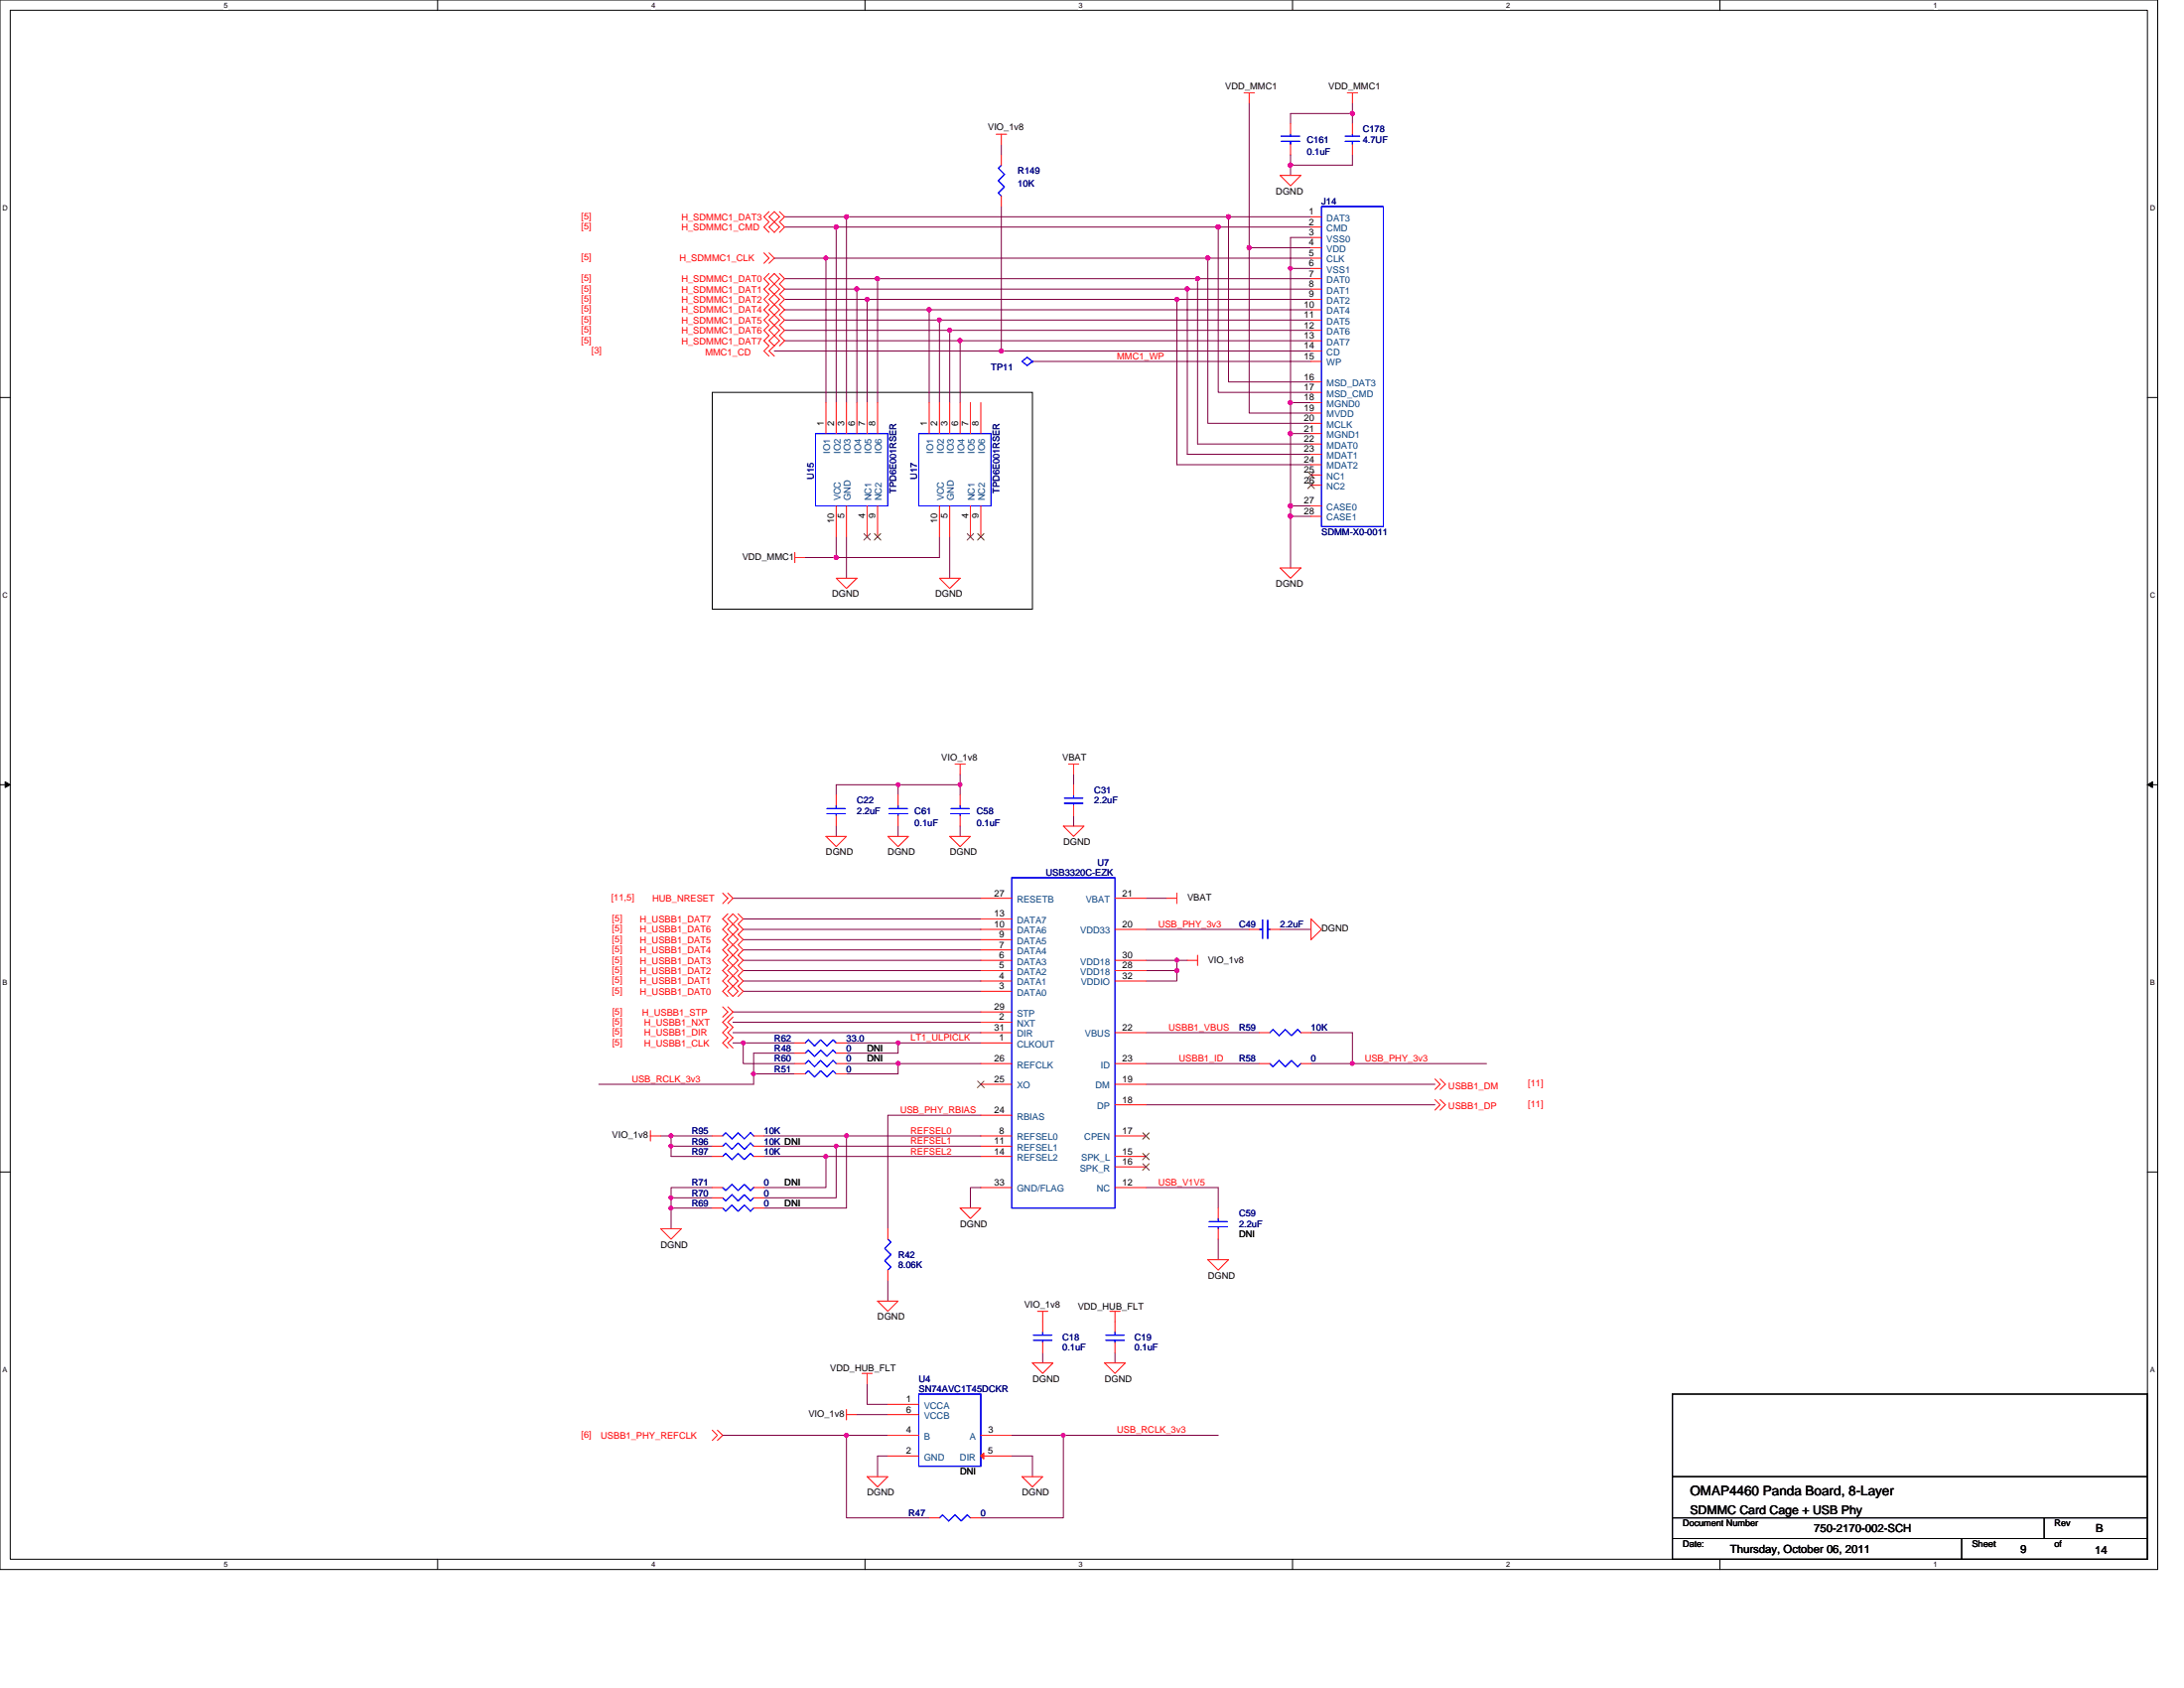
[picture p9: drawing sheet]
<svg xmlns="http://www.w3.org/2000/svg" width="279mm" height="216mm" viewBox="0 0 279 216" stroke-linecap="round" stroke-linejoin="round" font-family="sans-serif">
<path d="M0 0h276v200.7h-276zM1.3 1.3h273.4v198.1h-273.4z" fill="none" stroke="#000" stroke-width=".13"/>
<g fill="#fff">
<path d="M28.6 .1h.5v1.1h-.5z"/>
<path d="M28.6 199.6h.5v1h-.5z"/>
</g>
<path d="M56 0v1.3M56 199.4v1.3" fill="none" stroke="#000" stroke-width=".13"/>
<g fill="#fff">
<path d="M83.3 .1h.5v1.1h-.5z"/>
<path d="M83.3 199.6h.5v1h-.5z"/>
</g>
<path d="M110.7 0v1.3M110.7 199.4v1.3" fill="none" stroke="#000" stroke-width=".13"/>
<g fill="#fff">
<path d="M138 .1h.5v1.1h-.5z"/>
<path d="M138 199.6h.5v1h-.5z"/>
</g>
<path d="M165.4 0v1.3M165.4 199.4v1.3" fill="none" stroke="#000" stroke-width=".13"/>
<g fill="#fff">
<path d="M192.7 .1h.5v1.1h-.5z"/>
<path d="M192.7 199.6h.5v1h-.5z"/>
</g>
<path d="M220 0v1.3M220 199.4v1.3" fill="none" stroke="#000" stroke-width=".13"/>
<g fill="#fff">
<path d="M247.4 .1h.5v1.1h-.5z"/>
<path d="M247.4 199.6h.5v1h-.5z"/>
<path d="M.3 26.1h.7v1h-.7z"/>
<path d="M275.1 26.1h.6v1h-.6z"/>
<path d="M.3 75.6h.7v1.1h-.7z"/>
<path d="M275.1 75.6h.6v1.1h-.6z"/>
</g>
<path d="M0 50.8h1.3M274.7 50.8h1.3" fill="none" stroke="#000" stroke-width=".13"/>
<g fill="#fff">
<path d="M.3 125.1h.7v1.1h-.7z"/>
<path d="M275.1 125.1h.6v1.1h-.6z"/>
</g>
<path d="M0 100.4h1.3M274.7 100.4h1.3" fill="none" stroke="#000" stroke-width=".13"/>
<path d="M.7 100l.6 .4-.6 .3zM274.7 100.4l.7-.4v.7z" fill="#000" stroke="#000" stroke-width=".13"/>
<g fill="#fff">
<path d="M.3 174.7h.7v1h-.7z"/>
<path d="M275.1 174.7h.6v1h-.6z"/>
</g>
<path d="M91.1 50.2h41v27.7h-41zM0 149.9h1.3M274.7 149.9h1.3M214 178.3h60.7v21.1h-60.7zM214 188.9h60.7M214 194.1h60.7M214 196.8h60.7M251 196.8v2.6M261.5 194.1v2.7" fill="none" stroke="#000" stroke-width=".13"/>
<g fill="none" stroke="#800040" stroke-width=".13">
<path d="M128.1 18.5v1.3M159.8 13.2v18.5M165.1 19.8v1.3M173 19.8v1.3h-7.9M173 14.5v1.3M173 13.2v1.3M173 14.5h-7.9v1.3M99.1 33h6.6M100.4 35.6h11.9v15.9M100.4 29h6.6M100.4 37h9.2M100.4 38.3h10.5"/>
<path d="M100.4 27.7h7.9v23.8M100.4 39.6h18.5v11.9M105.7 33v18.5M105.7 33h48.8M107 29v22.5M107 29h48.9M108.3 27.7h48.9M109.6 37v14.5M109.6 37h42.3M110.9 38.3v13.2M110.9 38.3h39.7M112.3 35.6h40.9"/>
<path d="M118.9 39.6h48.8M128.1 26.4v18.5M150.6 38.3v21.1h17.1M150.6 38.3h17.1M151.9 37v21.1h15.8M151.9 37h15.8M153.2 35.6v21.2h14.5M153.2 35.6h14.5M154.5 33v21.1h13.2M154.5 33h13.2M155.9 29v21.2h11.8M155.9 29h11.8"/>
<path d="M157.2 27.7v21.2h10.5M157.2 27.7h10.5M159.8 31.7v21.1h7.9M159.8 31.7h7.9M165.1 21.1v1.3M165.1 34.3v17.2M165.1 34.3h2.6M167.7 30.4h-2.6v3.9M99.1 44.9h29M100.4 40.9h19.8v10.6M100.4 42.2h21.1v9.3M100.4 43.6h22.4v7.9"/>
<path d="M120.2 40.9h47.5M121.5 42.2h46.2M122.8 43.6h44.9M128.1 44.9h39.6M132.1 46.2h35.6M165.1 55.5v9.2M165.1 51.5v4M165.1 51.5h2.6M165.1 55.5h2.6M103 71.3h4M107 68.7v2.6M108.3 68.7v5.3"/>
<path d="M120.2 68.7v2.6h-13.2M121.5 68.7v5.3M165.1 64.7v1.3M165.1 66v6.6M165.1 64.7h2.6M165.1 66h2.6M122.8 99.1v1.3M137.4 99.1v1.3M93.8 114.9h31.7M95.1 118.9h30.4M95.1 117.5h30.4M107 105.7v1.3"/>
<path d="M114.9 100.4h7.9M114.9 100.4h-7.9v1.3M114.9 105.7v1.3M114.9 100.4v1.3M122.8 105.7v1.3M122.8 100.4v1.3M137.4 104.3v1.4M146.6 114.9h2.6M146.6 118.9h13.2M163.8 118.9h3.9M93.8 133.4h1.3v2.6h6.6M93.8 132.1h31.7"/>
<path d="M93.8 130.7h31.7M93.8 129.4h31.7M95.1 126.8h30.4M95.1 125.5h30.4M95.1 124.1h30.4M95.1 122.8h30.4M95.1 121.5h30.4M95.1 120.2h30.4M95.1 133.4h6.6M96.4 137.4v1.3h-19.8M96.4 137.4h5.3M101.7 134.7h-5.3v2.7"/>
<path d="M108.3 133.4h6.6M108.3 136h6.6M114.9 133.4v1.3h-6.6M114.9 136h10.6M114.9 136v1.4h-6.6M114.9 133.4h10.6M146.6 122.8h4M146.6 124.1h4M146.6 136h14.5M146.6 132.1h14.5M146.6 138.7h37M150.6 124.1v1.4h-4"/>
<path d="M150.6 122.8h1.3M150.6 122.8v1.3M167.7 132.1h5.3v3.9M167.7 136h5.3M173 136h17.2M84.5 145.3h1.4M85.9 146.6h5.2M85.9 145.3h5.2M85.9 153.2h5.2M85.9 154.5h5.2M85.9 145.3v1.3M85.9 146.6v1.3h5.2"/>
<path d="M85.9 153.2v1.3M85.9 154.5v2.7M91.1 151.9h-5.2v1.3M97.7 147.9h8M97.7 145.3h10.6M97.7 146.6h9.3M105.7 147.9v4h-8M105.7 147.9h19.8M107 146.6v6.6h-9.3M107 146.6h18.5M108.3 145.3v9.2h-10.6M108.3 145.3h17.2"/>
<path d="M125.5 142.6h-11.9v14.6M125.5 151.9h-1.4v2.6M146.6 151.9h9.3v2.6M146.6 141.3h37M155.9 158.5v2.6M110.9 177v2.6h2.7M113.6 163.8v2.6M133.4 173v1.3M142.6 173v1.3M92.5 183.6h15.8M108.3 183.6h5.3M108.3 183.6v10.5h10.6"/>
<path d="M109.6 180.9h4M113.6 186.2h-1.3v2.7M129.4 183.6h6.6v10.5h-10.5M129.4 186.2h2.7v2.7M136 183.6h19.9"/>
</g>
<g fill="#f0f" stroke="#f0f" stroke-width=".13">
<path d="M164.9 20.9h.2h.2v.2v.2l-.2 .1-.2-.1-.1-.2z" fill-rule="evenodd"/>
<path d="M164.9 20.9h.2h.2v.2v.2l-.2 .1-.2-.1-.1-.2z" fill-rule="evenodd"/>
<path d="M164.9 20.9h.2h.2v.2v.2l-.2 .1-.2-.1-.1-.2z" fill-rule="evenodd"/>
<path d="M164.9 34.1h.2h.2v.2v.2l-.2 .1-.2-.1-.1-.2z" fill-rule="evenodd"/>
<path d="M106.8 28.9l.2-.1 .1 .1 .1 .1-.1 .2-.1 .1-.2-.1-.1-.2z" fill-rule="evenodd"/>
<path d="M106.8 28.9l.2-.1 .1 .1 .1 .1-.1 .2-.1 .1-.2-.1-.1-.2z" fill-rule="evenodd"/>
<path d="M106.8 28.9l.2-.1 .1 .1 .1 .1-.1 .2-.1 .1-.2-.1-.1-.2z" fill-rule="evenodd"/>
<path d="M153 35.5l.2-.1 .2 .1v.1v.2l-.2 .1-.2-.1v-.2z" fill-rule="evenodd"/>
<path d="M153 35.5l.2-.1 .2 .1v.1v.2l-.2 .1-.2-.1v-.2z" fill-rule="evenodd"/>
<path d="M157 27.5h.2h.1l.1 .2-.1 .2-.1 .1-.2-.1-.1-.2z" fill-rule="evenodd"/>
<path d="M157 27.5h.2h.1l.1 .2-.1 .2-.1 .1-.2-.1-.1-.2z" fill-rule="evenodd"/>
<path d="M108.1 27.5h.2h.2v.2v.2l-.2 .1-.2-.1-.1-.2z" fill-rule="evenodd"/>
<path d="M108.1 27.5h.2h.2v.2v.2l-.2 .1-.2-.1-.1-.2z" fill-rule="evenodd"/>
<path d="M157 27.5h.2h.1l.1 .2-.1 .2-.1 .1-.2-.1-.1-.2z" fill-rule="evenodd"/>
<path d="M159.6 31.5l.2-.1 .2 .1v.2v.2h-.2h-.2v-.2z" fill-rule="evenodd"/>
<path d="M159.6 31.5l.2-.1 .2 .1v.2v.2h-.2h-.2v-.2z" fill-rule="evenodd"/>
<path d="M159.6 31.5l.2-.1 .2 .1v.2v.2h-.2h-.2v-.2z" fill-rule="evenodd"/>
<path d="M106.8 71.1h.2h.1l.1 .2-.1 .2-.1 .1-.2-.1-.1-.2z" fill-rule="evenodd"/>
<path d="M106.8 71.1h.2h.1l.1 .2-.1 .2-.1 .1-.2-.1-.1-.2z" fill-rule="evenodd"/>
<path d="M106.8 71.1h.2h.1l.1 .2-.1 .2-.1 .1-.2-.1-.1-.2z" fill-rule="evenodd"/>
<path d="M94.9 133.2l.2-.1 .2 .1v.2v.1l-.2 .1-.2-.1-.1-.1z" fill-rule="evenodd"/>
<path d="M122.6 100.2l.2-.1 .2 .1 .1 .2-.1 .1-.2 .1-.2-.1v-.1z" fill-rule="evenodd"/>
<path d="M114.7 100.2l.2-.1 .2 .1v.2v.1l-.2 .1-.2-.1-.1-.1z" fill-rule="evenodd"/>
<path d="M172.8 135.8h.2h.2v.2v.2l-.2 .1-.2-.1v-.2z" fill-rule="evenodd"/>
<path d="M85.6 146.4l.2-.1 .2 .1 .1 .2-.1 .2h-.2h-.2v-.2z" fill-rule="evenodd"/>
<path d="M85.6 153h.2h.2l.1 .2-.1 .2h-.2h-.2v-.2z" fill-rule="evenodd"/>
<path d="M114.7 133.2l.2-.1 .2 .1v.2v.1l-.2 .1-.2-.1-.1-.1z" fill-rule="evenodd"/>
<path d="M164.9 20.9h.2h.2v.2v.2l-.2 .1-.2-.1-.1-.2z" fill-rule="evenodd"/>
<path d="M164.9 20.9h.2h.2v.2v.2l-.2 .1-.2-.1-.1-.2z" fill-rule="evenodd"/>
<path d="M164.9 20.9h.2h.2v.2v.2l-.2 .1-.2-.1-.1-.2z" fill-rule="evenodd"/>
<path d="M164.9 34.1h.2h.2v.2v.2l-.2 .1-.2-.1-.1-.2z" fill-rule="evenodd"/>
<path d="M106.8 28.9l.2-.1 .1 .1 .1 .1-.1 .2-.1 .1-.2-.1-.1-.2z" fill-rule="evenodd"/>
<path d="M106.8 28.9l.2-.1 .1 .1 .1 .1-.1 .2-.1 .1-.2-.1-.1-.2z" fill-rule="evenodd"/>
<path d="M106.8 28.9l.2-.1 .1 .1 .1 .1-.1 .2-.1 .1-.2-.1-.1-.2z" fill-rule="evenodd"/>
<path d="M153 35.5l.2-.1 .2 .1v.1v.2l-.2 .1-.2-.1v-.2z" fill-rule="evenodd"/>
<path d="M153 35.5l.2-.1 .2 .1v.1v.2l-.2 .1-.2-.1v-.2z" fill-rule="evenodd"/>
<path d="M157 27.5h.2h.1l.1 .2-.1 .2-.1 .1-.2-.1-.1-.2z" fill-rule="evenodd"/>
<path d="M157 27.5h.2h.1l.1 .2-.1 .2-.1 .1-.2-.1-.1-.2z" fill-rule="evenodd"/>
<path d="M108.1 27.5h.2h.2v.2v.2l-.2 .1-.2-.1-.1-.2z" fill-rule="evenodd"/>
<path d="M108.1 27.5h.2h.2v.2v.2l-.2 .1-.2-.1-.1-.2z" fill-rule="evenodd"/>
<path d="M157 27.5h.2h.1l.1 .2-.1 .2-.1 .1-.2-.1-.1-.2z" fill-rule="evenodd"/>
<path d="M159.6 31.5l.2-.1 .2 .1v.2v.2h-.2h-.2v-.2z" fill-rule="evenodd"/>
<path d="M159.6 31.5l.2-.1 .2 .1v.2v.2h-.2h-.2v-.2z" fill-rule="evenodd"/>
<path d="M159.6 31.5l.2-.1 .2 .1v.2v.2h-.2h-.2v-.2z" fill-rule="evenodd"/>
<path d="M106.8 71.1h.2h.1l.1 .2-.1 .2-.1 .1-.2-.1-.1-.2z" fill-rule="evenodd"/>
<path d="M106.8 71.1h.2h.1l.1 .2-.1 .2-.1 .1-.2-.1-.1-.2z" fill-rule="evenodd"/>
<path d="M106.8 71.1h.2h.1l.1 .2-.1 .2-.1 .1-.2-.1-.1-.2z" fill-rule="evenodd"/>
<path d="M94.9 133.2l.2-.1 .2 .1v.2v.1l-.2 .1-.2-.1-.1-.1z" fill-rule="evenodd"/>
<path d="M122.6 100.2l.2-.1 .2 .1 .1 .2-.1 .1-.2 .1-.2-.1v-.1z" fill-rule="evenodd"/>
<path d="M114.7 100.2l.2-.1 .2 .1v.2v.1l-.2 .1-.2-.1-.1-.1z" fill-rule="evenodd"/>
<path d="M172.8 135.8h.2h.2v.2v.2l-.2 .1-.2-.1v-.2z" fill-rule="evenodd"/>
<path d="M85.6 146.4l.2-.1 .2 .1 .1 .2-.1 .2h-.2h-.2v-.2z" fill-rule="evenodd"/>
<path d="M85.6 153h.2h.2l.1 .2-.1 .2h-.2h-.2v-.2z" fill-rule="evenodd"/>
<path d="M114.7 133.2l.2-.1 .2 .1v.2v.1l-.2 .1-.2-.1-.1-.1z" fill-rule="evenodd"/>
<circle cx="165.1" cy="64.7" r=".25"/>
<circle cx="165.1" cy="55.5" r=".25"/>
<circle cx="165.1" cy="51.5" r=".25"/>
<circle cx="165.1" cy="66" r=".25"/>
<circle cx="154.5" cy="33" r=".25"/>
<circle cx="105.6" cy="33" r=".25"/>
<circle cx="155.8" cy="29" r=".25"/>
<circle cx="112.2" cy="35.6" r=".25"/>
<circle cx="109.6" cy="37" r=".25"/>
<circle cx="151.9" cy="37" r=".25"/>
<circle cx="110.9" cy="38.3" r=".25"/>
<circle cx="150.6" cy="38.3" r=".25"/>
<circle cx="118.9" cy="39.6" r=".25"/>
<circle cx="120.2" cy="40.9" r=".24"/>
<circle cx="121.5" cy="42.2" r=".25"/>
<circle cx="122.8" cy="43.6" r=".25"/>
<circle cx="128.1" cy="44.9" r=".25"/>
<circle cx="173" cy="14.5" r=".24"/>
<circle cx="150.6" cy="122.8" r=".25"/>
<circle cx="150.6" cy="124.1" r=".25"/>
<circle cx="85.8" cy="145.3" r=".25"/>
<circle cx="85.8" cy="154.5" r=".25"/>
<circle cx="105.6" cy="147.9" r=".25"/>
<circle cx="107" cy="146.6" r=".24"/>
<circle cx="108.3" cy="145.3" r=".25"/>
<circle cx="108.3" cy="183.6" r=".25"/>
<circle cx="136" cy="183.6" r=".25"/>
<circle cx="114.9" cy="136" r=".25"/>
<circle cx="96.4" cy="137.3" r=".25"/>
</g>
<g fill="none" stroke="#f00" stroke-width=".13">
<path d="M127.4 17.2h1.4M128.1 17.2v1.3M128.1 19.8v1.3M159.2 11.9h1.3M159.8 11.9v1.3M165.1 15.8v1.4M165.1 18.5v1.3M172.4 11.9h1.3M173 11.9v1.3M173 18.5v1.3M173 15.8v1.4M97.7 32.3l.7 .7-.7 .7"/>
<path d="M98.4 35.6l.7-.6 .6 .6-.6 .7zM98.4 29l.7-.6 .6 .6-.6 .7zM98.4 27.7l.7-.6 .6 .6-.6 .7zM98.4 32.3l.7 .7-.7 .7M98.4 35l-.7 .6 .7 .7-.7 .7 .7 .6-.7 .7 .7 .6-.7 .7 .7 .7-.7 .6 .7 .7-.7 .6 .7 .7-.7 .7 .7 .6-.7 .7 .7 .7M98.4 27.1l-.7 .6 .7 .7-.7 .6 .7 .7M99.1 38.9l-.7 .7 .7 .7M99.1 36.3l-.7 .7 .7 .6M99.1 37.6l-.7 .7 .7 .6M99.1 38.9l.6 .7-.6 .7M99.1 36.3l.6 .7-.6 .6M99.1 37.6l.6 .7-.6 .6"/>
<path d="M99.7 35l.7 .6-.7 .7 .7 .7-.7 .6 .7 .7-.7 .6 .7 .7-.7 .7 .7 .6-.7 .7 .7 .6-.7 .7 .7 .7-.7 .6M99.7 27.1l.7 .6-.7 .7 .7 .6-.7 .7M128.1 25.1v1.3M163.8 22.4h2.6l-1.3 1.4zM167.7 27.7h1.4M167.7 29h1.4M167.7 30.4h1.4M167.7 31.7h1.4M167.7 33h1.4M167.7 34.3h1.4M167.7 35.6h1.4M167.7 37h1.4"/>
<path d="M167.7 38.3h1.4M167.7 39.6h1.4M99.1 42.9l-.7 .7 .7 .6M99.1 40.3l-.7 .6 .7 .7M99.1 44.2l-.7 .7 .7 .7M99.1 41.6l-.7 .6 .7 .7M99.1 42.9l.6 .7-.6 .6M99.1 40.3l.6 .6-.6 .7M99.1 41.6l.6 .6-.6 .7M105.7 51.5v4M107 51.5v4M108.3 51.5v4"/>
<path d="M109.6 51.5v4M110.9 51.5v4M112.3 51.5v4M118.9 51.5v4M120.2 51.5v4M121.5 51.5v4M122.8 51.5v4M124.1 51.5v4M125.5 51.5v4M132.1 46.2h.1M167.7 40.9h1.4M167.7 42.2h1.4"/>
<path d="M167.7 43.6h1.4M167.7 44.9h1.4M167.7 46.2h1.4M167.7 48.9h1.4M167.7 50.2h1.4M167.7 51.5h1.4M167.7 52.8h1.4M167.7 54.1h1.4M167.7 55.5h1.4M167.7 56.8h1.4M167.7 58.1h1.4M167.7 59.4h1.4"/>
<path d="M101.7 71.3h1.3M101.7 70.7v1.3M107 74h2.6l-1.3 1.3zM107 64.7v4M108.3 64.7v4M110.9 64.7v4M112.3 64.7v4M120.2 64.7v4M120.2 74h2.6l-1.3 1.3zM121.5 64.7v4M124.1 64.7v4M125.5 64.7v4"/>
<path d="M163.8 72.6h2.6l-1.3 1.4zM167.7 60.7h1.4M167.7 62.1h1.4M167.7 64.7h1.4M167.7 66h1.4M122.2 97.7h1.3M122.8 97.7v1.4M136.7 97.7h1.3M137.4 97.7v1.4M92.5 114.2l.6 .7-.6 .7M93.1 117.5l.7-.6 .6 .6-.6 .7zM93.1 116.9l-.6 .6 .6 .7-.6 .7 .6 .6-.6 .7 .6 .6-.6 .7 .6 .7-.6 .6 .6 .7-.6 .6 .6 .7-.6 .7 .6 .6-.6 .7 .6 .6"/>
<path d="M93.1 114.2l.7 .7-.7 .7M93.8 118.2l-.7 .7 .7 .6M93.8 119.5l-.7 .7 .7 .6M93.8 118.2l.6 .7-.6 .6M93.8 119.5l.6 .7-.6 .6M94.4 116.9l.7 .6-.7 .7 .7 .7-.7 .6 .7 .7-.7 .6 .7 .7-.7 .7 .7 .6-.7 .7 .7 .6-.7 .7 .7 .7-.7 .6 .7 .7-.7 .6M105.7 107h2.6l-1.3 1.3zM107 104.3v1.4M107 101.7v1.3M113.6 107h2.6l-1.3 1.3zM114.9 104.3v1.4M114.9 101.7v1.3"/>
<path d="M121.5 107h2.6l-1.3 1.3zM122.8 104.3v1.4M122.8 101.7v1.3M125.5 118.9h3.9M125.5 117.5h3.9M125.5 114.9h3.9M136 105.7h2.7l-1.3 1.3zM137.4 103v1.3M137.4 100.4v1.3M142.6 114.9h4M142.6 118.9h4M149.2 114.9h1.4"/>
<path d="M150.6 114.2v1.4M159.8 118.9h1.3M162.5 118.9h1.3M167.7 117.5l1.4 1.4-1.4 1.3zM92.5 128.8l.6 .6-.6 .7M93.1 126.8l.7-.7 .6 .7-.6 .6zM93.1 128.8l.7 .6-1.3 1.3 .6 .7-.6 .7 .6 .6-.6 .7 .6 .6M93.8 123.5l-.7 .6 .7 .7M93.8 122.2l-.7 .6 .7 .7M93.8 120.8l-.7 .7 .7 .7M93.8 124.8l-.7 .7 .7 .6M93.8 130.1l-.7 .6 .7 .7-.7 .7 .7 .6-.7 .7 .7 .6"/>
<path d="M93.8 123.5l.6 .6-.6 .7M93.8 122.2l.6 .6-.6 .7M93.8 120.8l.6 .7-.6 .7M93.8 124.8l.6 .7-.6 .6M101.7 134.7h1.3M101.7 133.4h1.3M101.7 136h1.3M101.7 137.4h1.3M107 134.7h1.3M107 133.4h1.3M107 136h1.3M107 137.4h1.3"/>
<path d="M125.5 136h3.9M125.5 133.4h3.9M125.5 132.1h3.9M125.5 130.7h3.9M125.5 129.4h3.9M125.5 126.8h3.9M125.5 125.5h3.9M125.5 124.1h3.9M125.5 122.8h3.9M125.5 121.5h3.9M125.5 120.2h3.9M125.5 138.7h3.9"/>
<path d="M142.6 132.1h4M142.6 136h4M142.6 138.7h4M142.6 124.1h4M142.6 122.8h4M142.6 125.5h4M151.9 122.8h1.3M153.2 122.2v1.3M161.1 132.1h1.4M161.1 136h1.4M166.4 132.1h1.3M166.4 136h1.3"/>
<path d="M183.6 138l.6 .7-.6 .6M184.2 138l.7 .7-.7 .6M83.2 145.3h1.3M83.2 144.6v1.3M84.5 157.2h2.7l-1.3 1.3zM91.1 153.2h1.4M91.1 145.3h1.4M91.1 147.9h1.4M91.1 146.6h1.4M91.1 151.9h1.4M91.1 154.5h1.4M96.4 153.2h1.3"/>
<path d="M96.4 145.3h1.3M96.4 147.9h1.3M96.4 146.6h1.3M96.4 151.9h1.3M96.4 154.5h1.3M113.6 157.2v1.3M122.8 154.5h2.7l-1.4 1.4zM125.5 145.3h3.9M125.5 146.6h3.9M125.5 147.9h3.9M125.5 142.6h3.9M125.5 151.9h3.9"/>
<path d="M142.6 147.9h4M142.6 149.2h4M142.6 151.9h4M142.6 141.3h4M142.6 145.3h4M155.9 157.2v1.3M155.9 154.5v1.4M183.6 140.7l.6 .6-.6 .7M184.2 140.7l.7 .6-.7 .7M110.3 175.7h1.3M110.9 175.7v1.3M112.3 166.4h2.6l-1.3 1.3z"/>
<path d="M113.6 162.5v1.3M113.6 179.6h3.9M132.1 174.3h2.6l-1.3 1.4zM132.7 167.7h1.3M133.4 167.7v2.7M133.4 171.7v1.3M141.3 174.3h2.7l-1.4 1.4zM142 167.7h1.3M142.6 167.7v2.7M142.6 171.7v1.3M154.5 161.1h2.7l-1.3 1.4zM91.1 182.9l.7 .7-.7 .6"/>
<path d="M91.8 182.9l.7 .7-.7 .6M108.3 180.9h1.3M108.3 180.3v1.3M110.9 188.9h2.7l-1.3 1.3zM113.6 183.6h3.9M113.6 186.2h3.9M113.6 180.9h3.9M118.9 194.1h1.3M124.1 194.1h1.4M125.5 183.6h3.9M125.5 186.2h3.9M130.7 188.9h2.7l-1.3 1.3z"/>
</g>
<g fill="none" stroke="#00f" stroke-width=".13">
<path d="M163.9 18.1h2.4M163.9 17.4h2.4M165.1 17.2v.2M165.1 18.1v.4M172.1 18.1h1.8M172.1 17.4h1.8M173 18.1v.4M173 17.2v.2M128.1 21.1l-.4 .4 .8 .8-.8 .8 .8 .8-.8 .8 .4 .4M169.1 26.4h7.9v41h-7.9zM104.3 55.5h9.3v9.2h-9.3zM117.5 55.5h9.3v9.2h-9.3z"/>
<path d="M130.7 46.2l.7-.5 .7 .5-.7 .6zM132.1 46.2h.1M105.8 103.4h2.4M105.8 104.1h2.4M107 104.1v.2M107 103v.4M113.7 103.4h2.4M113.7 104.1h2.4M114.9 104.1v.2M114.9 103v.4M121.6 103.4h2.4M121.6 104.1h2.4"/>
<path d="M122.8 104.1v.2M122.8 103v.4M129.4 112.3h13.2v42.2h-13.2zM136.2 102.1h2.3M136.2 102.7h2.3M137.4 102.7v.3M137.4 101.7v.4M161.1 118.9h.4M161.5 117.7v2.4M162.2 117.7v2.4M162.2 118.9h.3M103 136l.4-.4 .8 .8 .8-.8 .8 .8 .8-.8 .4 .4"/>
<path d="M103 137.4l.4-.5 .8 .9 .8-.9 .8 .9 .8-.9 .4 .5M107 133.4l-.4-.4-.8 .8-.8-.8-.8 .8-.8-.8-.4 .4M107 134.7l-.4-.4-.8 .8-.8-.8-.8 .8-.8-.8-.4 .4M162.5 132.1l.4-.4 .7 .8 .8-.8 .8 .8 .8-.8 .4 .4M166.4 136l-.4 .4-.8-.8-.8 .8-.8-.8-.7 .8-.4-.4M92.5 145.3l.3-.4 .8 .8 .8-.8 .8 .8 .8-.8 .4 .4M92.5 146.6l.3-.4 .8 .8 .8-.8 .8 .8 .8-.8 .4 .4M92.5 151.9l.3 .4 .8-.8 .8 .8 .8-.8 .8 .8 .4-.4M96.4 153.2l-.4 .4-.8-.8-.8 .8-.8-.8-.8 .8-.3-.4M96.4 147.9l-.4-.4-.8 .8-.8-.8-.8 .8-.8-.8-.3 .4M96.4 154.5l-.4 .4-.8-.8-.8 .8-.8-.8-.8 .8-.3-.4M113.6 158.5l.4 .4-.8 .8 .8 .8-.8 .8 .8 .8-.4 .4"/>
<path d="M154.7 156.3h2.3M154.7 156.9h2.3M155.9 156.9v.3M155.9 155.9v.4M117.5 178.3h8v9.2h-8zM132.2 170.8h2.4M132.2 171.4h2.4M133.4 171.4v.3M133.4 170.4v.4M141.5 170.8h2.3M141.5 171.4h2.3M142.6 171.4v.3"/>
<path d="M142.6 170.4v.4M120.2 194.1l.4-.3 .8 .7 .8-.7 .8 .7 .7-.7 .4 .3"/>
</g>
<path d="M125.5 186.2l.4-.4v.8z" fill="#f00" stroke="#f00" stroke-width=".13"/>
<g fill="none" stroke="#804000" stroke-width=".13">
<path d="M110.5 68.3l.9 .8M111.3 68.3l-.8 .8M111.9 68.3l.8 .8M112.7 68.3l-.9 .8M123.7 68.3l.9 .8M124.5 68.3l-.8 .8M125.1 68.3l.8 .8M125.9 68.3l-.8 .8M167.3 60.3l.8 .9M167.3 61.7l.8 .8M168.1 60.3l-.8 .9M168.1 61.7l-.8 .8"/>
<path d="M125.1 138.3l.8 .8M125.9 138.3l-.8 .8M146.2 147.5l.8 .8M146.2 148.8l.8 .9M146.2 144.9l.8 .8M147 147.5l-.8 .8M147 148.8l-.8 .9M147 144.9l-.8 .8"/>
</g>
<text font-size="1.7" x="216.2" y="191.2">OMAP4460 Panda Board, 8-Layer</text>
<text font-size="1.6" x="216.2" y="193.7">SDMMC Card Cage + USB Phy</text>
<g font-size="1.4">
<text x="232.1" y="196">750-2170-002-SCH</text>
<text x="268.1" y="196">B</text>
<text x="221.4" y="198.6">Thursday, October 06, 2011</text>
<text x="258.5" y="198.6">9</text>
<text x="268" y="198.7">14</text>
</g>
<g font-size="1.2">
<text x="156.8" y="11.4">VDD_MMC1</text>
<text x="170" y="11.4">VDD_MMC1</text>
<text x="126.4" y="16.7">VIO_1v8</text>
<text x="163.2" y="24.9">DGND</text>
<text x="167.5" y="27.5">1</text>
<text x="167.5" y="28.8">2</text>
<text x="167.5" y="30.1">3</text>
<text x="167.5" y="31.4">4</text>
<text x="167.5" y="32.7">5</text>
<text x="167.5" y="34.1">6</text>
<text x="167.5" y="35.4">7</text>
<text x="166.8" y="39.3">10</text>
<text x="166.8" y="40.7">11</text>
<text x="166.8" y="42">12</text>
<text x="167.5" y="36.7">8</text>
<text x="167.5" y="38">9</text>
<text x="166.8" y="43.3">13</text>
<text x="166.8" y="44.6">14</text>
<text x="166.8" y="46">15</text>
<text x="166.8" y="48.6">16</text>
<text x="166.8" y="49.9">17</text>
<text x="166.8" y="51.2">18</text>
<text x="166.8" y="52.6">19</text>
<text x="166.8" y="53.9">20</text>
<text x="105.4" y="54.5" transform="rotate(-90 105.4 54.5)">1</text>
<text x="106.7" y="54.5" transform="rotate(-90 106.7 54.5)">2</text>
<text x="108" y="54.5" transform="rotate(-90 108 54.5)">3</text>
<text x="109.3" y="54.5" transform="rotate(-90 109.3 54.5)">6</text>
<text x="110.7" y="54.5" transform="rotate(-90 110.7 54.5)">7</text>
<text x="112" y="54.5" transform="rotate(-90 112 54.5)">8</text>
<text x="118.6" y="54.5" transform="rotate(-90 118.6 54.5)">1</text>
<text x="119.9" y="54.5" transform="rotate(-90 119.9 54.5)">2</text>
<text x="121.2" y="54.5" transform="rotate(-90 121.2 54.5)">3</text>
<text x="122.6" y="54.5" transform="rotate(-90 122.6 54.5)">6</text>
<text x="123.9" y="54.5" transform="rotate(-90 123.9 54.5)">7</text>
<text x="125.2" y="54.5" transform="rotate(-90 125.2 54.5)">8</text>
<text x="166.8" y="55.2">21</text>
<text x="166.8" y="56.5">22</text>
<text x="166.8" y="57.8">23</text>
<text x="166.8" y="59.2">24</text>
<text x="166.8" y="60.5">25</text>
<text x="166.8" y="61.8">26</text>
<text x="166.8" y="64.4">27</text>
<text x="166.8" y="65.8">28</text>
<text x="95" y="71.6">VDD_MMC1</text>
<text x="106.7" y="67" transform="rotate(-90 106.7 67)">10</text>
<text x="108" y="66.3" transform="rotate(-90 108 66.3)">5</text>
<text x="110.7" y="66.3" transform="rotate(-90 110.7 66.3)">4</text>
<text x="112" y="66.3" transform="rotate(-90 112 66.3)">9</text>
<text x="119.9" y="67" transform="rotate(-90 119.9 67)">10</text>
<text x="121.2" y="66.3" transform="rotate(-90 121.2 66.3)">5</text>
<text x="123.9" y="66.3" transform="rotate(-90 123.9 66.3)">4</text>
<text x="125.2" y="66.3" transform="rotate(-90 125.2 66.3)">9</text>
<text x="106.4" y="76.4">DGND</text>
<text x="119.7" y="76.4">DGND</text>
<text x="163.2" y="75.1">DGND</text>
<text x="120.4" y="97.2">VIO_1v8</text>
<text x="135.9" y="97.2">VBAT</text>
<text x="105.7" y="109.4">DGND</text>
<text x="113.6" y="109.4">DGND</text>
<text x="121.5" y="109.4">DGND</text>
<text x="136" y="108.1">DGND</text>
<text x="127.2" y="118.6">10</text>
<text x="127.2" y="117.3">13</text>
<text x="127.2" y="114.6">27</text>
<text x="127.8" y="119.9">9</text>
<text x="143.6" y="114.6">21</text>
<text x="143.6" y="118.6">20</text>
<text x="151.9" y="115.2">VBAT</text>
<text x="169.1" y="119.2">DGND</text>
<text x="127.8" y="125.2">4</text>
<text x="127.8" y="123.9">5</text>
<text x="127.8" y="122.6">6</text>
<text x="127.8" y="121.2">7</text>
<text x="143.6" y="125.2">32</text>
<text x="143.6" y="123.9">28</text>
<text x="143.6" y="122.6">30</text>
<text x="154.5" y="123.1">VIO_1v8</text>
<text x="127.2" y="131.8">31</text>
<text x="127.2" y="129.2">29</text>
<text x="127.8" y="130.5">2</text>
<text x="127.8" y="126.5">3</text>
<text x="143.6" y="131.8">22</text>
<text x="110.9" y="134.5">DNI</text>
<text x="110.9" y="135.8">DNI</text>
<text x="127.2" y="135.8">26</text>
<text x="127.8" y="133.1">1</text>
<text x="143.6" y="135.8">23</text>
<text x="127.2" y="142.4">24</text>
<text x="127.2" y="138.4">25</text>
<text x="143.6" y="141">18</text>
<text x="143.6" y="138.4">19</text>
<text x="78.3" y="145.6">VIO_1v8</text>
<text x="127.2" y="146.3">11</text>
<text x="127.2" y="147.6">14</text>
<text x="127.8" y="145">8</text>
<text x="143.6" y="149">16</text>
<text x="143.6" y="145">17</text>
<text x="143.6" y="147.6">15</text>
<text x="100.4" y="151.7">DNI</text>
<text x="100.4" y="154.3">DNI</text>
<text x="127.2" y="151.6">33</text>
<text x="143.6" y="151.6">12</text>
<text x="84.5" y="159.6">DGND</text>
<text x="122.8" y="157">DGND</text>
<text x="158.5" y="158.3">DNI</text>
<text x="131" y="167.3">VIO_1v8</text>
<text x="137.9" y="167.5">VDD_HUB_FLT</text>
<text x="154.5" y="163.6">DGND</text>
<text x="112.3" y="168.8">DGND</text>
<text x="106.2" y="175.4">VDD_HUB_FLT</text>
<text x="116" y="179.3">1</text>
<text x="132.1" y="176.8">DGND</text>
<text x="141.3" y="176.8">DGND</text>
<text x="103.4" y="181.3">VIO_1v8</text>
<text x="116" y="183.3">4</text>
<text x="116" y="185.9">2</text>
<text x="116" y="180.7">6</text>
<text x="126.4" y="185.9">5</text>
<text x="126.4" y="183.3">3</text>
<text x="110.9" y="191.3">DGND</text>
<text x="122.8" y="188.6">DNI</text>
<text x="130.7" y="191.3">DGND</text>
<text x="215.3" y="197.9">Date:</text>
<text x="215.3" y="195.2">Document Number</text>
<text x="252.3" y="197.9">Sheet</text>
<text x="262.8" y="195.2">Rev</text>
<text x="262.8" y="197.9">of</text>
</g>
<g font-size="1.2" fill="#000080">
<text x="174.3" y="16.9">C178</text>
<text x="130.2" y="22.2">R149</text>
<text x="130.2" y="23.8">10K</text>
<text x="167.2" y="18.3">C161</text>
<text x="167.2" y="19.9">0.1uF</text>
<text x="174.3" y="18.3">4.7UF</text>
<text x="169.1" y="26.2">J14</text>
<text x="126.8" y="47.3">TP11</text>
<text x="104.1" y="61.3" transform="rotate(-90 104.1 61.3)">U15</text>
<text x="114.7" y="63.1" transform="rotate(-90 114.7 63.1)">TPD6E001RSER</text>
<text x="117.3" y="61.3" transform="rotate(-90 117.3 61.3)">U17</text>
<text x="127.9" y="63.1" transform="rotate(-90 127.9 63.1)">TPD6E001RSER</text>
<text x="169.1" y="68.5">SDMM-X0-0011</text>
<text x="140" y="101.5">C31</text>
<text x="109.6" y="102.8">C22</text>
<text x="109.6" y="104.1">2.2uF</text>
<text x="117" y="104.1">C61</text>
<text x="117" y="105.7">0.1uF</text>
<text x="124.9" y="104.1">C58</text>
<text x="124.9" y="105.7">0.1uF</text>
<text x="140" y="102.8">2.2uF</text>
<text x="133.8" y="112">USB3320C-EZK</text>
<text x="140.4" y="110.7">U7</text>
<text x="158.5" y="118.6">C49</text>
<text x="163.8" y="118.6">2.2uF</text>
<text x="158.5" y="131.8">R59</text>
<text x="167.7" y="131.8">10K</text>
<text x="99.1" y="134.5">R48</text>
<text x="99.1" y="133.2">R62</text>
<text x="99.1" y="135.8">R60</text>
<text x="99.1" y="137.1">R51</text>
<text x="108.3" y="134.5">0</text>
<text x="108.3" y="133.2">33.0</text>
<text x="108.3" y="135.8">0</text>
<text x="108.3" y="137.1">0</text>
<text x="158.5" y="135.8">R58</text>
<text x="167.7" y="135.8">0</text>
<text x="88.5" y="145.1">R95</text>
<text x="88.5" y="147.7">R97</text>
<text x="88.5" y="146.4">R96</text>
<text x="97.7" y="145.1">10K</text>
<text x="97.7" y="147.7">10K</text>
<text x="97.7" y="146.4">10K DNI</text>
<text x="88.5" y="153">R70</text>
<text x="88.5" y="151.7">R71</text>
<text x="88.5" y="154.3">R69</text>
<text x="97.7" y="153">0</text>
<text x="97.7" y="151.7">0</text>
<text x="97.7" y="154.3">0</text>
<text x="158.5" y="155.6">C59</text>
<text x="114.9" y="160.9">R42</text>
<text x="158.5" y="157">2.2uF</text>
<text x="114.9" y="162.2">8.06K</text>
<text x="135.9" y="171.5">C18</text>
<text x="135.9" y="172.7">0.1uF</text>
<text x="145.1" y="171.5">C19</text>
<text x="145.1" y="172.7">0.1uF</text>
<text x="117.5" y="176.8">U4</text>
<text x="117.5" y="178.1">SN74AVC1T45DCKR</text>
<text x="116.2" y="193.9">R47</text>
<text x="125.5" y="193.9">0</text>
</g>
<g font-size="1.2" fill="#f00">
<text x="74.4" y="29.4">[5]</text>
<text x="74.4" y="28">[5]</text>
<text x="87.2" y="29.5">H_SDMMC1_CMD</text>
<text x="87.2" y="28.2">H_SDMMC1_DAT3</text>
<text x="74.4" y="36">[5]</text>
<text x="74.4" y="33.3">[5]</text>
<text x="86.9" y="33.4">H_SDMMC1_CLK</text>
<text x="74.4" y="39.9">[5]</text>
<text x="74.4" y="41.3">[5]</text>
<text x="74.4" y="37.3">[5]</text>
<text x="74.4" y="38.6">[5]</text>
<text x="87.2" y="40">H_SDMMC1_DAT4</text>
<text x="87.2" y="41.4">H_SDMMC1_DAT5</text>
<text x="87.2" y="36.1">H_SDMMC1_DAT0</text>
<text x="87.2" y="37.4">H_SDMMC1_DAT1</text>
<text x="87.2" y="38.7">H_SDMMC1_DAT2</text>
<text x="74.4" y="43.9">[5]</text>
<text x="74.4" y="42.6">[5]</text>
<text x="75.7" y="45.2">[3]</text>
<text x="87.2" y="44">H_SDMMC1_DAT7</text>
<text x="87.2" y="42.7">H_SDMMC1_DAT6</text>
<text x="90.2" y="45.5">MMC1_CD</text>
<text x="142.9" y="46">MMC1_WP</text>
<text x="78.2" y="115.2">[11,5]</text>
<text x="78.3" y="119.2">[5]</text>
<text x="78.3" y="117.9">[5]</text>
<text x="81.9" y="119.3">H_USBB1_DAT6</text>
<text x="81.9" y="118">H_USBB1_DAT7</text>
<text x="83.5" y="115.3">HUB_NRESET</text>
<text x="148.2" y="118.6">USB_PHY_3v3</text>
<text x="78.3" y="124.5">[5]</text>
<text x="78.3" y="123.1">[5]</text>
<text x="78.3" y="121.8">[5]</text>
<text x="78.3" y="120.5">[5]</text>
<text x="78.3" y="125.8">[5]</text>
<text x="81.9" y="124.6">H_USBB1_DAT2</text>
<text x="81.9" y="123.3">H_USBB1_DAT3</text>
<text x="81.9" y="121.9">H_USBB1_DAT4</text>
<text x="81.9" y="120.6">H_USBB1_DAT5</text>
<text x="81.9" y="125.9">H_USBB1_DAT1</text>
<text x="78.3" y="127.1">[5]</text>
<text x="78.3" y="131.1">[5]</text>
<text x="78.3" y="129.7">[5]</text>
<text x="81.9" y="127.2">H_USBB1_DAT0</text>
<text x="82.1" y="129.9">H_USBB1_STP</text>
<text x="82.4" y="131.2">H_USBB1_NXT</text>
<text x="149.5" y="131.8">USBB1_VBUS</text>
<text x="78.3" y="132.4">[5]</text>
<text x="78.3" y="133.7">[5]</text>
<text x="82.4" y="132.5">H_USBB1_DIR</text>
<text x="82.4" y="133.8">H_USBB1_CLK</text>
<text x="116.5" y="133.1">LT1_ULPICLK</text>
<text x="150.8" y="135.8">USBB1_ID</text>
<text x="174.6" y="135.8">USB_PHY_3v3</text>
<text x="80.8" y="138.4">USB_RCLK_3v3</text>
<text x="115.1" y="142.4">USB_PHY_RBIAS</text>
<text x="185.3" y="139.3">USBB1_DM</text>
<text x="185.3" y="141.9">USBB1_DP</text>
<text x="195.5" y="139">[11]</text>
<text x="195.5" y="141.6">[11]</text>
<text x="116.5" y="147.7">REFSEL2</text>
<text x="116.5" y="145">REFSEL0</text>
<text x="116.5" y="146.3">REFSEL1</text>
<text x="148.2" y="151.6">USB_V1V5</text>
<text x="74.4" y="183.9">[6]</text>
<text x="76.9" y="184">USBB1_PHY_REFCLK</text>
<text x="142.9" y="183.3">USB_RCLK_3v3</text>
</g>
<g font-size="1.2" fill="#004080">
<text x="169.7" y="28.3">DAT3</text>
<text x="169.7" y="29.6">CMD</text>
<text x="169.7" y="30.9">VSS0</text>
<text x="169.7" y="32.2">VDD</text>
<text x="169.7" y="33.6">CLK</text>
<text x="169.7" y="34.9">VSS1</text>
<text x="169.7" y="36.2">DAT0</text>
<text x="169.7" y="37.5">DAT1</text>
<text x="169.7" y="38.8">DAT2</text>
<text x="169.7" y="40.2">DAT4</text>
<text x="169.7" y="41.5">DAT5</text>
<text x="169.7" y="42.8">DAT6</text>
<text x="169.7" y="44.1">DAT7</text>
<text x="169.7" y="45.4">CD</text>
<text x="169.7" y="46.8">WP</text>
<text x="169.7" y="49.4">MSD_DAT3</text>
<text x="169.7" y="50.7">MSD_CMD</text>
<text x="169.7" y="52">MGND0</text>
<text x="169.7" y="53.4">MVDD</text>
<text x="106.2" y="58" transform="rotate(-90 106.2 58)">IO1</text>
<text x="107.5" y="58" transform="rotate(-90 107.5 58)">IO2</text>
<text x="108.8" y="58" transform="rotate(-90 108.8 58)">IO3</text>
<text x="110.2" y="58" transform="rotate(-90 110.2 58)">IO4</text>
<text x="111.5" y="58" transform="rotate(-90 111.5 58)">IO5</text>
<text x="112.8" y="58" transform="rotate(-90 112.8 58)">IO6</text>
<text x="119.4" y="58" transform="rotate(-90 119.4 58)">IO1</text>
<text x="120.7" y="58" transform="rotate(-90 120.7 58)">IO2</text>
<text x="122" y="58" transform="rotate(-90 122 58)">IO3</text>
<text x="123.4" y="58" transform="rotate(-90 123.4 58)">IO4</text>
<text x="124.7" y="58" transform="rotate(-90 124.7 58)">IO5</text>
<text x="126" y="58" transform="rotate(-90 126 58)">IO6</text>
<text x="169.7" y="54.7">MCLK</text>
<text x="169.7" y="56">MGND1</text>
<text x="169.7" y="57.3">MDAT0</text>
<text x="169.7" y="58.7">MDAT1</text>
<text x="169.7" y="60">MDAT2</text>
<text x="107.5" y="64.1" transform="rotate(-90 107.5 64.1)">VCC</text>
<text x="108.8" y="64.1" transform="rotate(-90 108.8 64.1)">GND</text>
<text x="111.5" y="64.1" transform="rotate(-90 111.5 64.1)">NC1</text>
<text x="112.8" y="64.1" transform="rotate(-90 112.8 64.1)">NC2</text>
<text x="120.7" y="64.1" transform="rotate(-90 120.7 64.1)">VCC</text>
<text x="122" y="64.1" transform="rotate(-90 122 64.1)">GND</text>
<text x="124.7" y="64.1" transform="rotate(-90 124.7 64.1)">NC1</text>
<text x="126" y="64.1" transform="rotate(-90 126 64.1)">NC2</text>
<text x="169.7" y="61.3">NC1</text>
<text x="169.7" y="62.6">NC2</text>
<text x="169.7" y="65.3">CASE0</text>
<text x="169.7" y="66.6">CASE1</text>
<text x="130.1" y="119.4">DATA6</text>
<text x="130.1" y="118.1">DATA7</text>
<text x="130.1" y="115.4">RESETB</text>
<text x="138.2" y="119.4">VDD33</text>
<text x="138.9" y="115.4">VBAT</text>
<text x="130.1" y="124.7">DATA2</text>
<text x="130.1" y="123.4">DATA3</text>
<text x="130.1" y="122">DATA4</text>
<text x="130.1" y="120.7">DATA5</text>
<text x="138.2" y="124.7">VDD18</text>
<text x="138.2" y="123.4">VDD18</text>
<text x="130.1" y="131.3">NXT</text>
<text x="130.1" y="130">STP</text>
<text x="130.1" y="127.3">DATA0</text>
<text x="130.1" y="126">DATA1</text>
<text x="138.3" y="126">VDDIO</text>
<text x="130.1" y="136.6">REFCLK</text>
<text x="130.1" y="133.9">CLKOUT</text>
<text x="130.1" y="132.6">DIR</text>
<text x="138.8" y="132.6">VBUS</text>
<text x="140.8" y="136.6">ID</text>
<text x="130.1" y="143.2">RBIAS</text>
<text x="130.1" y="139.2">XO</text>
<text x="140.1" y="139.2">DM</text>
<text x="140.4" y="141.9">DP</text>
<text x="130.1" y="145.8">REFSEL0</text>
<text x="130.1" y="147.2">REFSEL1</text>
<text x="130.1" y="148.5">REFSEL2</text>
<text x="138.1" y="149.8">SPK_R</text>
<text x="138.3" y="148.5">SPK_L</text>
<text x="138.7" y="145.8">CPEN</text>
<text x="130.1" y="152.4">GND/FLAG</text>
<text x="140.3" y="152.4">NC</text>
<text x="118.2" y="184.1">B</text>
<text x="118.2" y="180.2">VCCA</text>
<text x="118.2" y="181.5">VCCB</text>
<text x="124" y="184.1">A</text>
<text x="118.2" y="186.8">GND</text>
<text x="122.8" y="186.8">DIR</text>
</g>
<g font-size=".9">
<text x="28.6" y="1">5</text>
<text x="83.3" y="1">4</text>
<text x="138" y="1">3</text>
<text x="192.7" y="1">2</text>
<text x="247.4" y="1">1</text>
<text x=".3" y="26.9">D</text>
<text x="275.1" y="26.9">D</text>
<text x=".3" y="76.5">C</text>
<text x="275.1" y="76.5">C</text>
<text x=".3" y="126">B</text>
<text x="275.1" y="126">B</text>
<text x=".3" y="175.5">A</text>
<text x="275.1" y="175.5">A</text>
<text x="28.6" y="200.4">5</text>
<text x="83.3" y="200.4">4</text>
<text x="138" y="200.4">3</text>
<text x="192.7" y="200.4">2</text>
<text x="247.4" y="200.4">1</text>
</g>
</svg>
